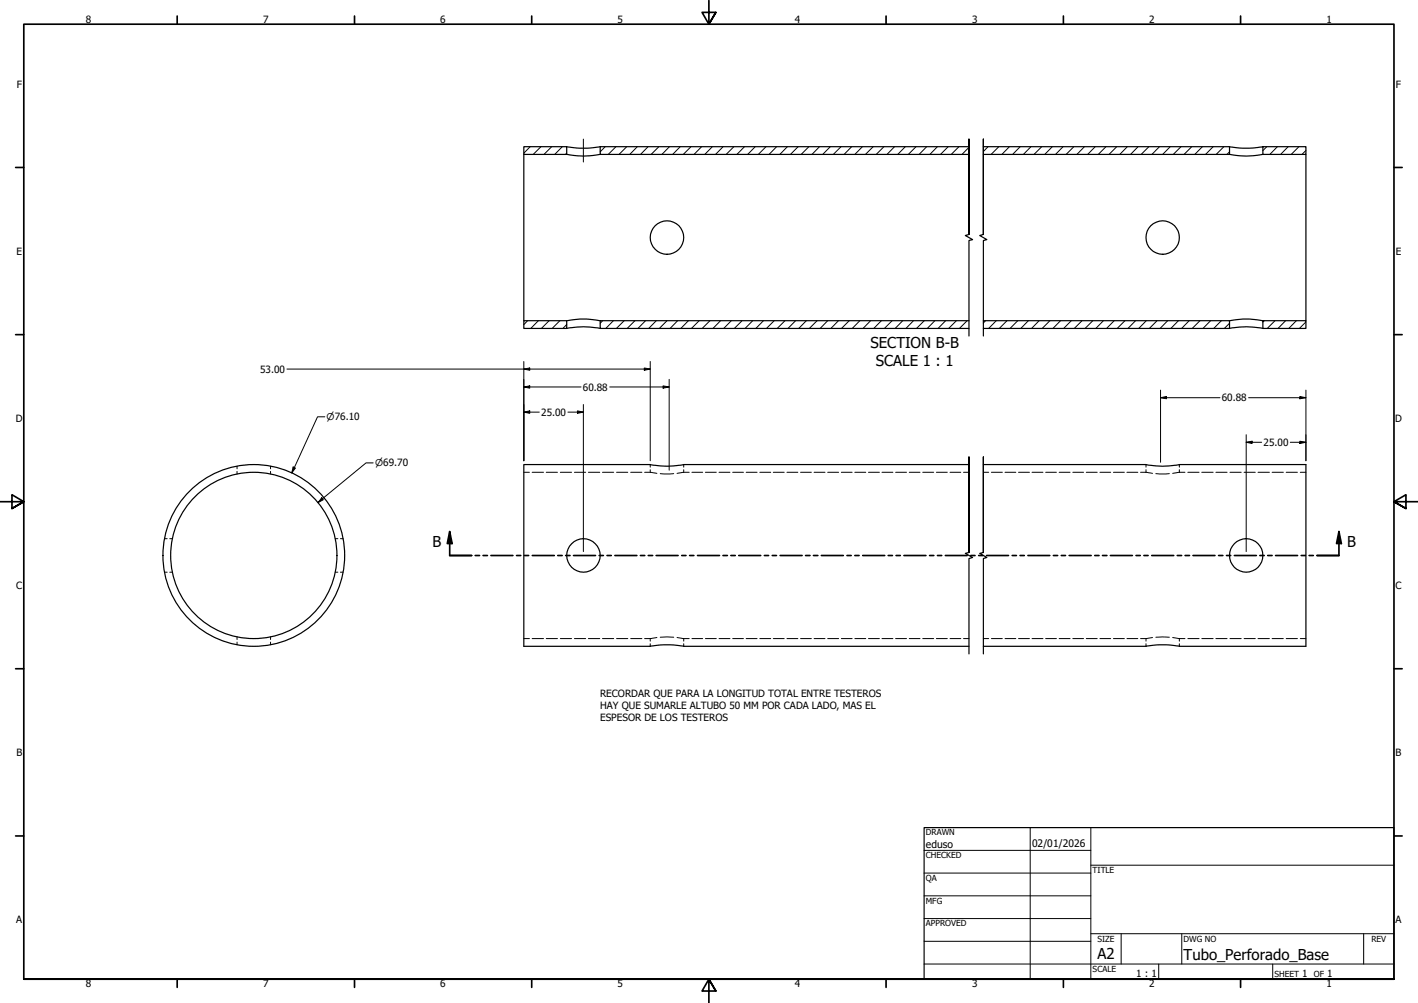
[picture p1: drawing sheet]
<svg xmlns="http://www.w3.org/2000/svg" width="594mm" height="420mm" viewBox="0 0 594 420" stroke-linecap="round" stroke-linejoin="round" font-family="sans-serif">
<!-- layer: Hatch (ANSI) -->
<g fill="none" stroke="#000" stroke-width=".42">
<path d="M222.1 61.4l-2.6 2.8M226.6 61.4l-3.2 3.3M231.1 61.4l-3.2 3.3M235.6 61.4l-3.2 3.3M237.4 64.1l-.5 .6M253.6 61.4l-2.1 2.2M258.1 61.4l-3.3 3.3M262.6 61.4l-3.3 3.3M267 61.4l-3.2 3.3M271.5 61.4l-3.1 3.3M276 61.4l-3.2 3.3M280.5 61.4l-3.2 3.3"/>
<path d="M285 61.4l-3.2 3.3M289.5 61.4l-3.2 3.3M293.9 61.4l-3.1 3.3M298.4 61.4l-3.1 3.3M303 61.4l-3.2 3.3M307.5 61.4l-3.3 3.3M311.9 61.4l-3.2 3.3M316.4 61.4l-3.2 3.3M320.9 61.4l-3.2 3.3M325.4 61.4l-3.2 3.3M329.9 61.4l-3.2 3.3M334.4 61.4l-3.2 3.3"/>
<path d="M338.9 61.4l-3.2 3.3M343.3 61.4l-3.1 3.3M347.9 61.4l-3.2 3.3M352.4 61.4l-3.3 3.3M356.8 61.4l-3.2 3.3M361.3 61.4l-3.2 3.3M365.8 61.4l-3.2 3.3M370.3 61.4l-3.2 3.3M374.8 61.4l-3.2 3.3M379.3 61.4l-3.2 3.3M383.8 61.4l-3.2 3.3M388.2 61.4l-3.1 3.3"/>
<path d="M392.7 61.4l-3.1 3.3M397.3 61.4l-3.3 3.3M401.8 61.4l-3.3 3.3M406 61.7l-3 3M414 61.4l-2 2.1M418.5 61.4l-3.3 3.3M422.9 61.4l-3.2 3.3M427.4 61.4l-3.2 3.3M431.9 61.4l-3.1 3.3M436.4 61.4l-3.2 3.3M440.9 61.4l-3.2 3.3M445.4 61.4l-3.2 3.3"/>
<path d="M449.9 61.4l-3.2 3.3M454.3 61.4l-3.1 3.3M458.9 61.4l-3.2 3.3M463.4 61.4l-3.3 3.3M467.9 61.4l-3.3 3.3M472.3 61.4l-3.2 3.3M476.8 61.4l-3.2 3.3M481.3 61.4l-3.2 3.3M485.8 61.4l-3.2 3.3M490.3 61.4l-3.2 3.3M494.8 61.4l-3.2 3.3M499.3 61.4l-3.2 3.3"/>
<path d="M503.7 61.4l-3.1 3.3M508.3 61.4l-3.2 3.3M512.8 61.4l-3.3 3.3M515.1 63.6l-1.1 1.1M530.7 61.4l-1.6 1.7M535.2 61.4l-3.2 3.3M539.7 61.4l-3.2 3.3M544.2 61.4l-3.2 3.3M547.1 63l-1.6 1.7M221 134.3l-1.5 1.7M225.6 134.3l-3.2 3.3M230.1 134.3l-3.3 3.3"/>
<path d="M234.6 134.3l-3.3 3.3M237.4 135.9l-1.6 1.7M252.5 134.3l-1 1.1M257 134.3l-3.2 3.3M261.5 134.3l-3.2 3.3M266 134.3l-3.2 3.3M270.4 134.3l-3.1 3.3M275 134.3l-3.2 3.3M279.5 134.3l-3.3 3.3M283.9 134.3l-3.2 3.3M288.4 134.3l-3.2 3.3M292.9 134.3l-3.2 3.3"/>
<path d="M297.4 134.3l-3.2 3.3M301.9 134.3l-3.2 3.3M306.4 134.3l-3.2 3.3M310.9 134.3l-3.2 3.3M315.3 134.3l-3.1 3.3M319.8 134.3l-3.1 3.3M324.4 134.3l-3.3 3.3M328.9 134.3l-3.3 3.3M333.3 134.3l-3.2 3.3M337.8 134.3l-3.2 3.3M342.3 134.3l-3.2 3.3M346.8 134.3l-3.2 3.3"/>
<path d="M351.3 134.3l-3.2 3.3M355.8 134.3l-3.2 3.3M360.2 134.3l-3.1 3.3M364.7 134.3l-3.1 3.3M369.3 134.3l-3.2 3.3M373.8 134.3l-3.3 3.3M378.2 134.3l-3.2 3.3M382.7 134.3l-3.2 3.3M387.2 134.3l-3.2 3.3M391.7 134.3l-3.2 3.3M396.2 134.3l-3.2 3.3M400.7 134.3l-3.3 3.3"/>
<path d="M405.2 134.3l-3.2 3.3M412.9 134.3l-.9 1M417.4 134.3l-3.2 3.3M421.9 134.3l-3.2 3.3M426.4 134.3l-3.2 3.3M430.8 134.3l-3.1 3.3M435.4 134.3l-3.2 3.3M439.9 134.3l-3.3 3.3M444.3 134.3l-3.2 3.3M448.8 134.3l-3.2 3.3M453.3 134.3l-3.2 3.3M457.8 134.3l-3.2 3.3"/>
<path d="M462.3 134.3l-3.2 3.3M466.8 134.3l-3.2 3.3M471.3 134.3l-3.2 3.3M475.7 134.3l-3.1 3.3M480.3 134.3l-3.2 3.3M484.8 134.3l-3.3 3.3M489.2 134.3l-3.2 3.3M493.7 134.3l-3.2 3.3M498.2 134.3l-3.2 3.3M502.7 134.3l-3.2 3.3M507.2 134.3l-3.2 3.3M511.7 134.3l-3.2 3.3"/>
<path d="M515.1 135.4l-2.1 2.2M529.7 134.3l-.6 .6M534.2 134.3l-3.3 3.3M538.6 134.3l-3.2 3.3M543.1 134.3l-3.2 3.3M547.1 134.9l-2.7 2.7"/>
</g>
<!-- layer: Hidden (ANSI) -->
<g fill="none" stroke="#000" stroke-width=".42">
<path d="M99.3 195.3v1.1M99.3 197.5v1M113.3 195.3v1.1M113.3 197.5v1M219.5 197.8h2.3M222.9 197.8h4.8M228.9 197.8h4.7M234.8 197.8h4.7M240.7 197.8h4.7M246.5 197.8h4.8M252.4 197.8h4.7M258.3 197.8h4.7"/>
<path d="M264.2 197.8h4.7M270.1 197.8h2.3M272.4 197.8l2.8 .5M272.4 194.6v1.1M272.4 196.8v1M276.6 198.4h5.7M286.4 197.8l-2.7 .5M286.4 194.6v1.1M286.4 196.8v1M286.4 197.8h2.3M289.9 197.8h4.5M295.5 197.8h4.6"/>
<path d="M301.2 197.8h4.6M307 197.8h4.5M312.6 197.8h4.6M318.3 197.8h4.6M324 197.8h4.5M329.7 197.8h4.6M335.4 197.8h4.5M341.1 197.8h4.5M346.8 197.8h4.5M352.5 197.8h4.5M358.1 197.8h4.6M363.9 197.8h4.5"/>
<path d="M369.5 197.8h4.6M375.2 197.8h4.6M380.9 197.8h4.5M386.6 197.8h4.6M392.3 197.8h4.6M398 197.8h4.5M403.7 197.8h2.3M412 197.8h2.2M415.4 197.8h4.5M421.1 197.8h4.5M426.7 197.8h4.6M432.4 197.8h4.5"/>
<path d="M438.1 197.8h4.5M443.7 197.8h4.6M449.5 197.8h4.5M455.1 197.8h4.6M460.8 197.8h4.5M466.5 197.8h4.5M472.1 197.8h4.6M477.8 197.8h2.3M480.1 197.8l2.8 .5M480.1 194.6v1.1M480.1 196.8v1M484.3 198.4h5.6"/>
<path d="M494.1 197.8l-2.8 .5M494.1 194.6v1.1M494.1 196.8v1M494.1 197.8h2.3M497.6 197.8h4.7M503.5 197.8h4.8M509.4 197.8h4.7M515.3 197.8h4.7M521.2 197.8h4.7M527 197.8h4.8M533 197.8h4.7M538.9 197.8h4.7"/>
<path d="M544.8 197.8h2.3M69 225.7h1M69 239.7h1M71.1 225.7h1.1M71.1 239.7h1.1M140.5 225.7h1M140.5 239.7h1M142.6 225.7h1.2M142.6 239.7h1.2M99.3 266.8v1.1M99.3 269v1.1M113.3 266.8v1.1"/>
<path d="M113.3 269v1.1M219.5 267.5h2.3M222.9 267.5h4.8M228.9 267.5h4.7M234.8 267.5h4.7M240.7 267.5h4.7M246.5 267.5h4.8M252.4 267.5h4.7M258.3 267.5h4.7M264.2 267.5h4.7M270.1 267.5h2.3M272.4 267.5v1.1"/>
<path d="M272.4 269.7v1M275.2 267.1l-2.8 .4M276.6 266.9h5.7M283.7 267.1l2.7 .4M286.4 267.5v1.1M286.4 269.7v1M286.4 267.5h2.3M289.9 267.5h4.5M295.5 267.5h4.6M301.2 267.5h4.6M307 267.5h4.5M312.6 267.5h4.6"/>
<path d="M318.3 267.5h4.6M324 267.5h4.5M329.7 267.5h4.6M335.4 267.5h4.5M341.1 267.5h4.5M346.8 267.5h4.5M352.5 267.5h4.5M358.1 267.5h4.6M363.9 267.5h4.5M369.5 267.5h4.6M375.2 267.5h4.6M380.9 267.5h4.5"/>
<path d="M386.6 267.5h4.6M392.3 267.5h4.6M398 267.5h4.5M403.7 267.5h2.3M412 267.5h2.2M415.4 267.5h4.5M421.1 267.5h4.5M426.7 267.5h4.6M432.4 267.5h4.5M438.1 267.5h4.5M443.7 267.5h4.6M449.5 267.5h4.5"/>
<path d="M455.1 267.5h4.6M460.8 267.5h4.5M466.5 267.5h4.5M472.1 267.5h4.6M477.8 267.5h2.3M480.1 267.5v1.1M480.1 269.7v1M482.9 267.1l-2.8 .4M484.3 266.9h5.6M491.3 267.1l2.8 .4M494.1 267.5v1.1M494.1 269.7v1"/>
<path d="M494.1 267.5h2.3M497.6 267.5h4.7M503.5 267.5h4.8M509.4 267.5h4.7M515.3 267.5h4.7M521.2 267.5h4.7M527 267.5h4.8M533 267.5h4.7M538.9 267.5h4.7M544.8 267.5h2.3"/>
</g>
<!-- layer: Visible (ANSI) -->
<g fill="none" stroke="#000" stroke-width=".51">
<path d="M219.5 61.4h17.9v3.3h-17.9zM219.5 64.7v69.6M237.4 61.4a39.1 39.1 0 0 0 14.1 0M237.4 64.7a35.6 35.6 0 0 0 14.1 0M251.5 61.4v3.3h154.5M251.5 61.4h154.5M412 61.4h103.1v3.3M412 64.7h103.1M515.1 61.4a38.7 38.7 0 0 0 14 0M515.1 64.7a35.3 35.3 0 0 0 14 0M529.1 61.4h18v3.3h-18zM547.1 64.7v69.6"/>
<path d="M219.5 134.3h17.9v3.3h-17.9zM237.4 137.6a35.6 35.6 0 0 1 14.1 0M237.4 134.3a35.6 35.6 0 0 1 14.1 0M251.5 134.3v3.3h154.5M251.5 134.3h154.5M412 134.3h103.1v3.3M412 137.6h103.1M515.1 134.3a35.3 35.3 0 0 1 14 0M515.1 137.6a35.3 35.3 0 0 1 14 0M529.1 134.3h18v3.3h-18zM406 194.6h-119.6a35.6 35.6 0 0 1-14 0h-52.9v76.1h52.9a39.1 39.1 0 0 1 14 0h119.6M412 194.6h68.1a35.3 35.3 0 0 0 14 0h53v76.1h-53a38.7 38.7 0 0 0-14 0h-68.1"/>
<circle cx="279.4" cy="99.5" r="7"/>
<circle cx="487.1" cy="99.5" r="7"/>
<circle cx="106.3" cy="232.7" r="34.8"/>
<circle cx="106.3" cy="232.7" r="38.1"/>
<circle cx="244.4" cy="232.7" r="7"/>
<circle cx="522.1" cy="232.7" r="7"/>
</g>
<!-- layer: Break Line (ANSI) -->
<path d="M406 98.2v-39.9v39.9l-1.6 .5 3.1 1.7-1.5 .4v40M412 98.2v-39.9v39.9l-1.5 .5 2.9 1.7-1.4 .4v40M406 231.4v-40v40l-1.6 .4 3.1 1.7-1.5 .5v39.9M412 231.4v-40v40l-1.5 .4 2.9 1.7-1.4 .5v39.9" fill="none" stroke="#000" stroke-width=".51"/>
<!-- layer: Section Line (ANSI) -->
<g fill="none" stroke="#000" stroke-width=".7">
<path d="M188.4 222.7l1 5h-2zM188.4 222.7v10h9.2M199.1 232.7h1.8M202.4 232.7h1.8M205.7 232.7h9.2M216.4 232.7h1.8M219.7 232.7h1.8M223 232.7h9.2M233.7 232.7h1.8M237 232.7h1.8M240.3 232.7h9.2M251 232.7h1.8"/>
<path d="M254.3 232.7h1.8M257.6 232.7h9.2M268.3 232.7h1.8M271.6 232.7h1.8M274.9 232.7h9.2M285.6 232.7h1.8M288.9 232.7h1.8M292.2 232.7h9.2M302.9 232.7h1.8M306.2 232.7h1.8M309.5 232.7h9.2M320.2 232.7h1.8"/>
<path d="M323.5 232.7h1.8M326.8 232.7h9.2M337.5 232.7h1.8M340.8 232.7h1.8M344.1 232.7h9.2M354.8 232.7h1.8M358.1 232.7h1.8M361.4 232.7h9.2M372.1 232.7h1.8M375.4 232.7h1.8M378.7 232.7h9.2M389.4 232.7h1.8"/>
<path d="M392.7 232.7h1.8M396 232.7h9.2M406.7 232.7h1.8M410 232.7h1.8M413.3 232.7h9.2M424.1 232.7h1.7M427.4 232.7h1.7M430.7 232.7h9.1M441.3 232.7h1.8M444.6 232.7h1.8M447.9 232.7h9.2M458.7 232.7h1.7"/>
<path d="M461.9 232.7h1.8M465.2 232.7h9.2M475.9 232.7h1.8M479.2 232.7h1.8M482.5 232.7h9.2M493.2 232.7h1.8M496.5 232.7h1.8M499.8 232.7h9.2M510.5 232.7h1.8M513.8 232.7h1.8M517.1 232.7h9.3M527.8 232.7h1.9"/>
<path d="M531.1 232.7h1.9M534.4 232.7h9.2M545.1 232.7h1.8M548.4 232.7h1.8M561 222.7l1 5h-2.1zM561 222.7v10h-9.2"/>
</g>
<path d="M188.4 222.7l1 5h-2zM561 222.7l1 5h-2.1z" fill="#000"/>
<!-- layer: Border (ANSI) -->
<g fill="none" stroke="#000" stroke-width=".7">
<path d="M74.2 6.7v3.4M148.5 6.7v3.4M222.8 6.7v3.4M297 .2v9.9l-2.9-4.9h5.8l-2.9 4.9 2.9-4.9M371.2 6.7v3.4M445.5 6.7v3.4M519.7 6.7v3.4M6.5 70.1h3.5M584 70.1h3.4M6.5 140.2h3.5M584 140.2h3.4M0 210.2h10l-5-3v5.8l5-2.8-5 2.8"/>
<path d="M594 210.2h-10l5-3v5.8l-5-2.8 5 2.8M6.5 280.1h3.5M584 280.1h3.4M6.5 350.2h3.5M584 350.2h3.4M10 410.2v-400.1h574v400.1h-574h574M74.2 410.2v3.4M148.5 410.2v3.4M222.8 410.2v3.4M299.9 415.1l-2.9-4.9 2.9 4.9h-5.8l2.9-4.9v10M371.2 410.2v3.4M445.5 410.2v3.4"/>
<path d="M519.7 410.2v3.4"/>
</g>
<!-- layer: Title (ANSI) -->
<g fill="none" stroke="#000" stroke-width=".42">
<path d="M387.2 356.2h69.8M431.6 346.7v63.5M457 346.7v63.5M387.2 365.7h69.8M387.2 375.3h69.8M457 362.4h127M387.2 384.8h69.8M387.2 394.3h69.8M457 391.1h127M469.7 391.1v12.7M495.1 391.1v12.7M571.3 391.1v12.7"/>
<path d="M387.2 403.8h196.8M485.5 403.8v6.4M533.2 403.8v6.4"/>
</g>
<path d="M387.2 346.7h196.8v63.5h-196.8z" fill="none" stroke="#000" stroke-width=".51"/>
<!-- layer: Dimension (ANSI) -->
<g fill="none" stroke="#000" stroke-width=".42">
<path d="M120.2 154.6h152.2M219.5 154.6l2.4-.4v.9zM219.5 151.4v41.6M269.9 154.2l2.5 .4-2.5 .5zM272.4 151.4v41.6M280.4 158.9v38.1M136.1 174.6h-3.1l-10.8 23.5M219.5 172.6l2.4-.5v1zM219.5 162.1l2.4-.5v1zM219.5 172.6h6.4M219.5 162.1h24M237.9 172.6h6.5"/>
<path d="M241.9 172.1l2.5 .5-2.5 .5zM244.4 169.5v61.6M255.5 162.1h24.9M277.8 161.6l2.6 .5-2.6 .5zM486.2 166.6l2.5-.5v.9zM486.2 166.6h24.9M486.2 163.4v30.3M523.1 166.6h24M544.6 166.1l2.5 .5-2.5 .4zM547.1 163.4v29.6M122.8 195.6l1 .5-1.6 2zM156.3 193.9h-2.9l-20.2 16.6"/>
<path d="M522.1 185.3l2.5-.5v1zM522.1 185.3h6.5M522.1 182.1v49M540.6 185.3h6.5M544.6 184.8l2.5 .5-2.5 .5zM134.8 208.5l.6 .8-2.2 1.2z"/>
</g>
<path d="M219.5 154.6l2.4-.4v.9zM269.9 154.2l2.5 .4-2.5 .5zM219.5 172.6l2.4-.5v1zM219.5 162.1l2.4-.5v1zM241.9 172.1l2.5 .5-2.5 .5zM277.8 161.6l2.6 .5-2.6 .5zM486.2 166.6l2.5-.5v.9zM544.6 166.1l2.5 .5-2.5 .4zM122.8 195.6l1 .5-1.6 2zM522.1 185.3l2.5-.5v1zM544.6 184.8l2.5 .5-2.5 .5zM134.8 208.5l.6 .8-2.2 1.2z" fill="#000"/>
<!-- layer: Centerline (ANSI) -->
<path d="M244.4 58.3v9.6" fill="none" stroke="#000" stroke-width=".42"/>
<g font-size="6.3">
<text x="364.7" y="145.6">SECTION B-B</text>
<text x="366.9" y="153.2">SCALE 1 : 1</text>
<text x="181.2" y="229.2">B</text>
<text x="564.5" y="229.2">B</text>
<text x="459.7" y="401.7">A2</text>
<text x="495.9" y="402.1">Tubo_Perforado_Base</text>
</g>
<g font-size="4.3">
<text x="387.9" y="355.3">eduso</text>
<text x="432.4" y="354.8">02/01/2026</text>
</g>
<g font-size="4.2">
<text x="36" y="9.8">8</text>
<text x="110.2" y="9.8">7</text>
<text x="184.5" y="9.8">6</text>
<text x="258.8" y="9.8">5</text>
<text x="333" y="9.8">4</text>
<text x="407.2" y="9.8">3</text>
<text x="481.5" y="9.8">2</text>
<text x="555.8" y="9.8">1</text>
<text x="7" y="36.7">F</text>
<text x="584.8" y="36.7">F</text>
<text x="6.9" y="106.7">E</text>
<text x="584.8" y="106.7">E</text>
<text x="109" y="156.1">53.00</text>
<text x="244.2" y="163.6">60.88</text>
<text x="511.9" y="168.1">60.88</text>
<text x="6.7" y="176.7">D</text>
<text x="226.8" y="174.2">25.00</text>
<text x="584.5" y="176.7">D</text>
<text x="529.4" y="186.8">25.00</text>
<text x="6.8" y="246.7">C</text>
<text x="584.6" y="246.7">C</text>
<text x="251.4" y="292.1">RECORDAR QUE PARA LA LONGITUD TOTAL ENTRE TESTEROS</text>
<text x="251.4" y="297.2">HAY QUE SUMARLE ALTUBO 50 MM POR CADA LADO, MAS EL</text>
<text x="251.4" y="302.2">ESPESOR DE LOS TESTEROS</text>
<text x="6.9" y="316.7">B</text>
<text x="584.7" y="316.7">B</text>
<text x="6.8" y="386.7">A</text>
<text x="584.6" y="386.7">A</text>
<text x="36" y="413.6">8</text>
<text x="110.2" y="413.6">7</text>
<text x="184.5" y="413.6">6</text>
<text x="258.8" y="413.6">5</text>
<text x="333" y="413.6">4</text>
<text x="407.2" y="413.6">3</text>
<text x="476" y="409.4">1 : 1</text>
<text x="481.5" y="413.6">2</text>
<text x="545.5" y="409.4">1</text>
<text x="555.8" y="413.6">1</text>
<text x="556.1" y="409.4">1</text>
</g>
<g font-size="3.9">
<text x="136.8" y="176.1">⌀76.10</text>
<text x="157.2" y="195.4">⌀69.70</text>
</g>
<g font-size="3.5">
<text x="387.9" y="350">DRAWN</text>
<text x="387.9" y="359.5">CHECKED</text>
<text x="457.8" y="365.7">TITLE</text>
<text x="387.9" y="369">QA</text>
<text x="387.9" y="378.6">MFG</text>
<text x="387.9" y="388.1">APPROVED</text>
<text x="459.7" y="394.4">SIZE</text>
<text x="495.9" y="394.4">DWG NO</text>
<text x="574.5" y="394.4">REV</text>
<text x="457.8" y="407.1">SCALE</text>
<text x="534" y="409.4">SHEET</text>
<text x="550.4" y="409.4">OF</text>
</g>
</svg>
